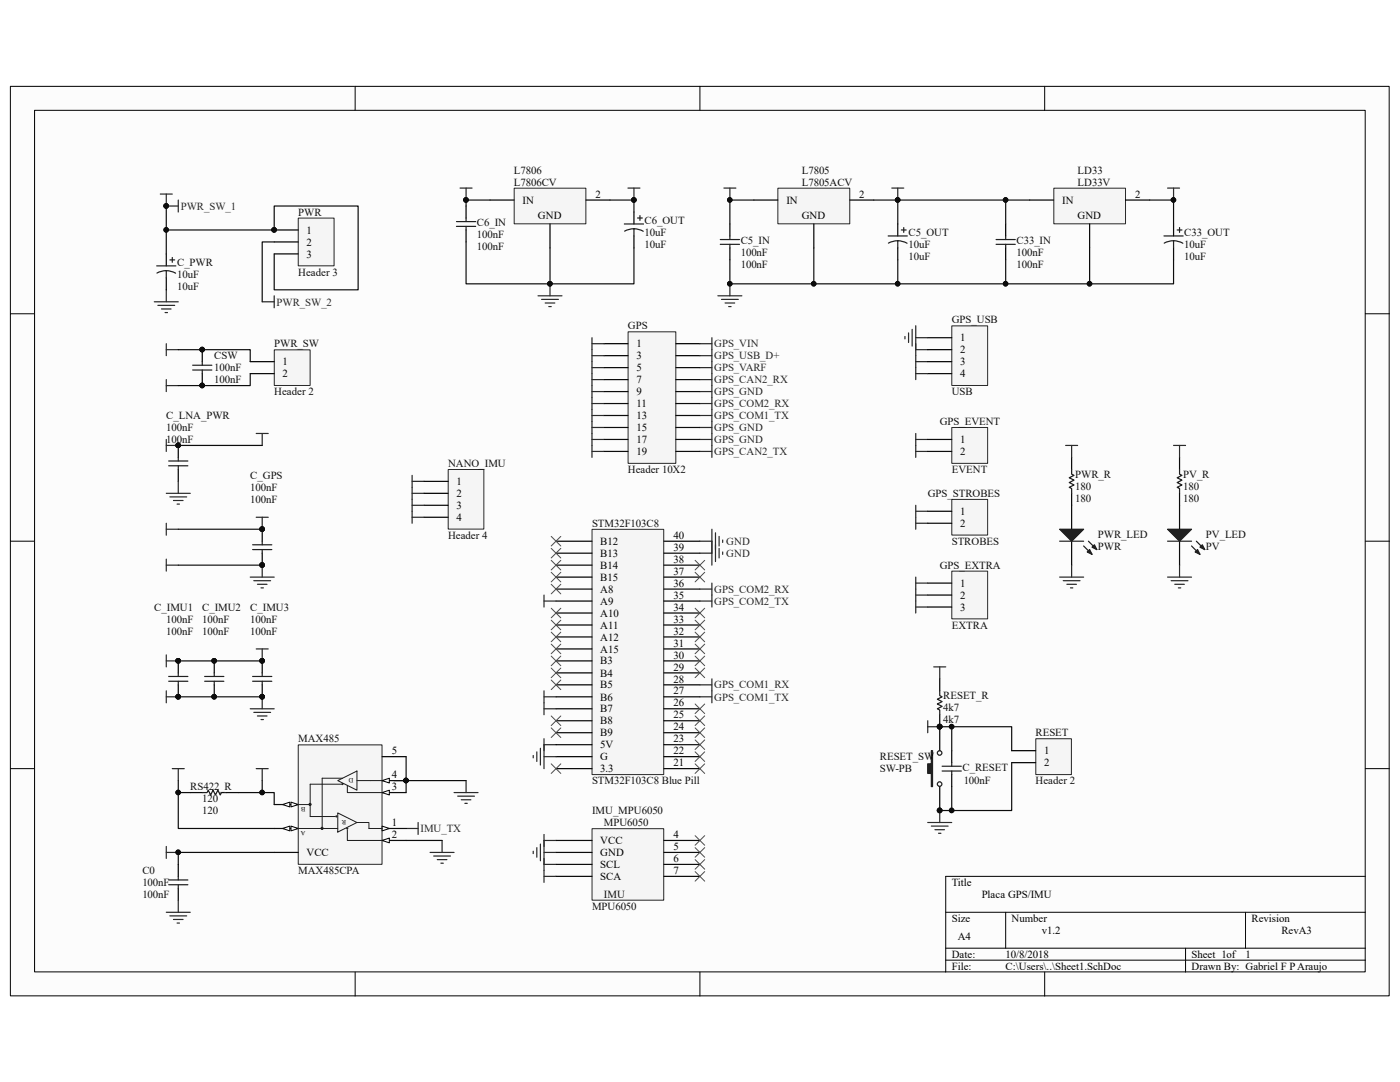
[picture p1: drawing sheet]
<svg xmlns="http://www.w3.org/2000/svg" width="279mm" height="216mm" viewBox="0 0 279 216" stroke-linecap="round" stroke-linejoin="round" font-family="sans-serif">
<path d="M2.1 17.3h275.1v181.4h-275.1z" fill="#fcfcfc"/>
<path d="M2.1 17.2h275.1v181.5h-275.1z" fill="none" stroke="#000" stroke-width=".2"/>
<path d="M6.9 22.1h265.6v171.8h-265.6z" fill="#fcfcfc"/>
<g fill="none" stroke="#000" stroke-width=".2">
<path d="M70.9 17.2v4.8M139.7 17.2v4.8M208.5 17.2v4.8M6.9 22h265.6v171.9h-265.6zM2.1 62.6h4.8M272.5 62.6h4.8M2.1 108h4.8M272.5 108h4.8M2.1 153.4h4.8M272.5 153.4h4.8M272.5 174.9h-83.8v19.1M70.9 194v4.8"/>
<path d="M139.7 194v4.8M188.7 182h83.8M188.7 189.2h83.8M188.7 191.6h83.8M200.7 182v7.2M208.5 194v4.8M236.6 189.2v4.8M248.6 182v7.2"/>
</g>
<path d="M32 38.7h2.4M33.2 38.7v2.4h2.4M35.6 39.9v2.4M33.2 57.8v2.4M54.7 59v2.4M30.8 60.2h4.8M31.5 60.9h3.4M32.2 61.7h1.9M32.9 62.4h.5M52.3 60.2h2.4" fill="none" stroke="#262626" stroke-width=".24"/>
<circle cx="33.2" cy="41.1" r=".45" fill="#0e0e0e" stroke="#0e0e0e" stroke-width=".2"/>
<path d="M155.3 37.6h14.3v7.1h-14.3z" fill="#f5f5f5"/>
<path d="M155.2 37.5h14.4v7.2h-14.4z" fill="none" stroke="#262626" stroke-width=".2"/>
<path d="M150.5 39.9h4.7M169.6 39.9h4.8M145.7 44.7v2.4M145.7 49.5v2.4M162.4 44.7v4.8M200.7 44.7v2.4M200.7 49.5v2.4" fill="none" stroke="#000" stroke-width=".24"/>
<path d="M143.7 48.8h3.9M143.7 47.8h3.9M145.7 47.1v.7M145.7 48.8v.7M198.8 48.8h3.8M198.8 47.8h3.8M200.7 47.1v.7M200.7 48.8v.7" fill="none" stroke="#1c1c1c" stroke-width=".24"/>
<path d="M144.5 37.5h2.4M145.7 37.5v2.4M178 37.5h2.4M179.2 37.5v2.4M233 37.5h2.4M234.2 37.5v2.4M143.3 59h4.8M144 59.7h3.3M145.7 56.6v2.4M144.7 60.5h1.9M145.4 61.2h.5" fill="none" stroke="#262626" stroke-width=".24"/>
<g fill="#0e0e0e" stroke="#0e0e0e" stroke-width=".2">
<circle cx="145.6" cy="56.6" r=".45"/>
<circle cx="179.1" cy="39.9" r=".45"/>
<circle cx="234.2" cy="39.9" r=".45"/>
<circle cx="145.6" cy="39.9" r=".45"/>
</g>
<path d="M210.4 37.6h14.2v7.1h-14.2z" fill="#f5f5f5"/>
<path d="M210.3 37.5h14.3v7.2h-14.3z" fill="none" stroke="#262626" stroke-width=".2"/>
<path d="M205.5 39.9h4.8M224.6 39.9h4.8M217.5 44.7v4.8" fill="none" stroke="#000" stroke-width=".24"/>
<path d="M102.7 37.6h14.2v7.1h-14.2z" fill="#f5f5f5"/>
<path d="M102.6 37.5h14.3v7.2h-14.3z" fill="none" stroke="#262626" stroke-width=".2"/>
<path d="M97.8 39.9h4.8M116.9 39.9h4.8M93 41.1v2.4M93 45.9v2.4M109.8 44.7v4.8M213.9 91.3v2.4M213.9 98.4v7.2M213.9 108v4.8" fill="none" stroke="#000" stroke-width=".24"/>
<path d="M91.8 37.5h2.4M93 37.5v2.4M125.3 37.5h2.4M126.5 37.5v2.4" fill="none" stroke="#262626" stroke-width=".24"/>
<g fill="#0e0e0e" stroke="#0e0e0e" stroke-width=".2">
<circle cx="126.5" cy="39.9" r=".45"/>
<circle cx="93" cy="39.9" r=".45"/>
</g>
<path d="M91.1 45.2h3.8M91.1 44.2h3.8M93 43.5v.7M93 45.2v.7M213.9 93.7v.9l.4 .3-.9 .4 .9 .5-.9 .5 .9 .5-.9 .4 .5 .3v.9" fill="none" stroke="#1c1c1c" stroke-width=".24"/>
<path d="M211.5 105.6h4.8l-2.4 2.4z" fill="#1c1c1c"/>
<path d="M211.5 105.6h4.8l-2.4 2.4zM216.3 108.9l1.6 1.7M217.2 108l1.7 1.7" fill="none" stroke="#1c1c1c" stroke-width=".24"/>
<path d="M217 110.1l.5-.4 .4 .9z" fill="#1c1c1c"/>
<path d="M217 110.1l.5-.4 .4 .9z" fill="none" stroke="#1c1c1c" stroke-width=".24"/>
<path d="M218.4 108.7l.5 1-1-.5z" fill="#1c1c1c"/>
<path d="M235.4 93.7v.9l.5 .3-1 .4 1 .5-1 .5 1 .5-1 .4 .5 .3v.9M211.5 108h4.8M218.4 108.7l.5 1-1-.5z" fill="none" stroke="#1c1c1c" stroke-width=".24"/>
<path d="M212.7 88.9h2.4M213.9 88.9v2.4M211.5 115.2h4.8M212.2 115.9h3.3M212.9 116.6h1.9M213.6 117.3h.5M213.9 112.8v2.4" fill="none" stroke="#262626" stroke-width=".24"/>
<path d="M235.4 91.3v2.4M235.4 98.4v7.2M235.4 108v4.8" fill="none" stroke="#000" stroke-width=".24"/>
<path d="M233 105.6h4.8l-2.4 2.4z" fill="#1c1c1c"/>
<path d="M233 105.6h4.8l-2.4 2.4zM237.8 108.9l1.7 1.7M238.8 108l1.6 1.7" fill="none" stroke="#1c1c1c" stroke-width=".24"/>
<path d="M238.5 110.1l.5-.4 .5 .9z" fill="#1c1c1c"/>
<path d="M238.5 110.1l.5-.4 .5 .9z" fill="none" stroke="#1c1c1c" stroke-width=".24"/>
<path d="M240 108.7l.4 1-.9-.5z" fill="#1c1c1c"/>
<path d="M233 108h4.8M240 108.7l.4 1-.9-.5zM187.5 137.8v1l.5 .2-.9 .5 .9 .5-.9 .5 .9 .5-.9 .4 .4 .3v.9" fill="none" stroke="#1c1c1c" stroke-width=".24"/>
<path d="M234.2 88.9h2.4M235.4 88.9v2.4M233 115.2h4.8M233.7 115.9h3.4M234.4 116.6h2M235.2 117.3h.4M235.4 112.8v2.4M185.2 143.8v2.4M185.2 145h2.3" fill="none" stroke="#262626" stroke-width=".24"/>
<g fill="#0e0e0e" stroke="#0e0e0e" stroke-width=".2">
<circle cx="187.5" cy="145" r=".45"/>
<circle cx="187.5" cy="161.7" r=".45"/>
</g>
<path d="M187.5 135.5v2.3M187.5 142.6v7.2M187.5 157v4.7" fill="none" stroke="#000" stroke-width=".24"/>
<path d="M185.9 149.8h.2v7.2h-.2v-2.7h-.7v-1.9h.7z" fill-rule="evenodd" fill="#1c1c1c"/>
<g fill="none" stroke="#1c1c1c" stroke-width=".24">
<path d="M185.9 149.8h.2v7.2h-.2v-2.7h-.7v-1.9h.7zM188 152.9h3.9M188 153.8h3.9M189.9 152.2v.7M189.9 153.8v.8"/>
<circle cx="187.5" cy="156.5" r=".45"/>
<circle cx="187.5" cy="150.2" r=".45"/>
</g>
<g fill="#0e0e0e" stroke="#0e0e0e" stroke-width=".2">
<circle cx="187.5" cy="161.7" r=".45"/>
<circle cx="187.5" cy="145" r=".45"/>
</g>
<g fill="none" stroke="#262626" stroke-width=".24">
<path d="M182.8 68.6v4.8M182.8 69.8h2.4M182.8 72.2h2.4M182.8 86.5v4.8M182.8 87.7h2.4M182.8 90.1h2.4M182.8 100.8v4.8M182.8 102h2.4M182.8 104.4h2.4M186.3 133.1h2.4M187.5 133.1v2.4M185.2 164.1h4.7"/>
<path d="M185.9 164.8h3.3M186.6 165.6h1.9M187.3 166.3h.5M187.5 161.7v2.4"/>
</g>
<path d="M189.9 149.8v2.4M189.9 154.6v2.4" fill="none" stroke="#000" stroke-width=".24"/>
<path d="M190 65.1h7.1v11.8h-7.1z" fill="#f5f5f5"/>
<path d="M189.9 65h7.2v11.9h-7.2z" fill="none" stroke="#262626" stroke-width=".2"/>
<path d="M185.2 67.4h4.7M185.2 69.8h4.7M185.2 72.2h4.7M185.2 74.6h4.7" fill="none" stroke="#000" stroke-width=".24"/>
<path d="M190 85.3h7.1v7.2h-7.1z" fill="#f5f5f5"/>
<path d="M189.9 85.3h7.2v7.2h-7.2z" fill="none" stroke="#262626" stroke-width=".2"/>
<path d="M185.2 87.7h4.7M185.2 90.1h4.7" fill="none" stroke="#000" stroke-width=".24"/>
<path d="M190 99.7h7.1v7.1h-7.1z" fill="#f5f5f5"/>
<path d="M189.9 99.7h7.2v7.1h-7.2z" fill="none" stroke="#262626" stroke-width=".2"/>
<path d="M185.2 102h4.7M185.2 104.4h4.7" fill="none" stroke="#000" stroke-width=".24"/>
<path d="M180.6 67.1v.5M181.3 66.4v1.9M182 65.7v3.4M182.8 65v4.8M182.8 73.4v2.3M182.8 74.6h2.4M182.8 67.4h2.4" fill="none" stroke="#262626" stroke-width=".24"/>
<path d="M190 114h7.1v9.5h-7.1z" fill="#f5f5f5"/>
<path d="M189.9 114h7.2v9.5h-7.2z" fill="none" stroke="#262626" stroke-width=".2"/>
<g fill="none" stroke="#000" stroke-width=".24">
<path d="M40.4 69.8v2.4M40.4 74.6v2.3M35.6 88.9v2.4M35.6 93.7v2.3M52.3 105.6v2.4M52.3 110.4v2.4M185.2 116.4h4.7M185.2 118.7h4.7M35.6 131.9v2.4M35.6 136.7v2.3M42.8 131.9v2.4M42.8 136.7v2.3"/>
<path d="M52.3 131.9v2.4M52.3 136.7v2.3M185.2 121.1h4.7"/>
</g>
<g fill="none" stroke="#262626" stroke-width=".24">
<path d="M33.2 68.6v2.4M33.2 75.7v2.4M33.2 69.8h2.4M33.2 76.9h2.4M33.2 87.7v2.4M33.2 88.9h2.4M33.2 98.4h4.8M33.9 99.2h3.4M34.6 99.9h1.9M35.6 96v2.4M51.1 86.5h2.4M52.3 86.5v2.4"/>
<path d="M33.2 104.4v2.4M33.2 111.6v2.4M33.2 112.8h2.4M33.2 105.6h2.4M35.3 100.6h.5M49.9 115.2h4.8M50.7 115.9h3.3M51.1 103.2h2.4M51.4 116.6h1.9M52.1 117.3h.5M52.3 103.2v2.4M52.3 112.8v2.4"/>
<path d="M182.8 115.2v7.1M182.8 116.4h2.4M182.8 118.7h2.4M33.2 130.7v2.4M33.2 137.8v2.4M33.2 131.9h2.4M33.2 139h2.4M51.1 129.5h2.4M52.3 129.5v2.4M52.3 139v2.4M182.8 121.1h2.4M49.9 141.4h4.8"/>
<path d="M50.7 142.1h3.3M51.4 142.9h1.9M52.1 143.6h.5"/>
</g>
<g fill="#0e0e0e" stroke="#0e0e0e" stroke-width=".2">
<circle cx="52.3" cy="112.7" r=".45"/>
<circle cx="52.3" cy="105.6" r=".45"/>
<circle cx="35.6" cy="88.9" r=".45"/>
<circle cx="40.3" cy="69.8" r=".45"/>
<circle cx="40.3" cy="76.9" r=".45"/>
<circle cx="35.6" cy="131.9" r=".45"/>
<circle cx="52.3" cy="131.9" r=".45"/>
<circle cx="35.6" cy="139" r=".45"/>
<circle cx="52.3" cy="139" r=".45"/>
<circle cx="42.7" cy="139" r=".45"/>
<circle cx="42.7" cy="131.9" r=".45"/>
</g>
<g fill="none" stroke="#1c1c1c" stroke-width=".24">
<path d="M38.4 73.8h3.9M38.4 72.9h3.9M40.4 72.2v.7M40.4 73.8v.8M33.7 92h3.8M33.7 92.9h3.8M35.6 91.3v.7M35.6 92.9v.8M50.4 108.7h3.8M50.4 109.7h3.8M52.3 108v.7M52.3 109.7v.7"/>
<path d="M33.7 135h3.8M33.7 135.9h3.8M35.6 134.3v.7M35.6 135.9v.8M40.8 135h3.9M40.8 135.9h3.9M42.8 134.3v.7M42.8 135.9v.8M50.4 135h3.8M50.4 135.9h3.8M52.3 134.3v.7M52.3 135.9v.8"/>
</g>
<path d="M125.4 66.3h9.5v26.2h-9.5z" fill="#f5f5f5"/>
<path d="M125.3 66.2h9.6v26.3h-9.6z" fill="none" stroke="#262626" stroke-width=".2"/>
<g fill="none" stroke="#000" stroke-width=".24">
<path d="M120.5 68.6h4.8M120.5 71h4.8M120.5 73.4h4.8M120.5 75.7h4.8M120.5 78.1h4.8M134.9 68.6h4.8M134.9 71h4.8M134.9 73.4h4.8M134.9 75.7h4.8M134.9 78.1h4.8M120.5 80.5h4.8M120.5 82.9h4.8"/>
<path d="M120.5 85.3h4.8M120.5 87.7h4.8M120.5 90.1h4.8M134.9 80.5h4.8M134.9 82.9h4.8M134.9 85.3h4.8M134.9 87.7h4.8M134.9 90.1h4.8"/>
</g>
<g fill="none" stroke="#262626" stroke-width=".24">
<path d="M118.1 67.4v23.9M118.1 78.1h2.4M118.1 75.7h2.4M118.1 73.4h2.4M118.1 71h2.4M118.1 68.6h2.4M139.7 78.1h2.4M139.7 75.7h2.4M139.7 73.4h2.4M139.7 71h2.4M139.7 68.6h2.4M142.1 67.4v23.9"/>
<path d="M82.2 94.9v4.7M82.2 96h2.4M82.2 98.4h2.4M118.1 90.1h2.4M118.1 87.7h2.4M118.1 80.5h2.4M118.1 82.9h2.4M118.1 85.3h2.4M139.7 90.1h2.4M139.7 87.7h2.4M139.7 80.5h2.4M139.7 82.9h2.4"/>
<path d="M139.7 85.3h2.4"/>
</g>
<path d="M89.5 93.7h7.1v11.9h-7.1z" fill="#f5f5f5"/>
<path d="M89.5 93.7h7.1v11.9h-7.1z" fill="none" stroke="#262626" stroke-width=".2"/>
<path d="M84.6 96h4.8M84.6 98.4h4.8M84.6 100.8h4.8M84.6 103.2h4.8M38 158.1h2.4M45.2 158.1h2.3M35.6 172.5v2.4M35.6 177.3v2.3" fill="none" stroke="#000" stroke-width=".24"/>
<g fill="none" stroke="#262626" stroke-width=".24">
<path d="M82.2 99.6v4.8M82.2 100.8h2.4M82.2 103.2h2.4M34.4 153.4h2.4M35.6 153.4v2.4M51.1 153.4h2.4M52.3 153.4v2.4M90.6 158.1h4.8M91.3 158.9h3.4M92.1 159.6h1.9M93 155.8v2.3M33.2 170.1h2.4"/>
<path d="M33.2 168.9v2.4M35.6 179.6v2.4M81 165.3h2.4M83.4 164.1v2.4M85.8 170.1h4.8M86.6 170.8h3.3M87.3 171.5h1.9M88 172.2h.5M88.2 167.7v2.4M92.8 160.3h.5M33.2 182h4.8M33.9 182.8h3.4"/>
<path d="M34.6 183.5h1.9M35.3 184.2h.5"/>
</g>
<path d="M40.4 158.1h.9l.3-.4 .4 .9 .5-.9 .5 .9 .5-.9 .5 .9 .2-.5h1M33.7 175.6h3.8M33.7 176.5h3.8M35.6 174.9v.7M35.6 176.5v.8" fill="none" stroke="#1c1c1c" stroke-width=".24"/>
<circle cx="35.6" cy="170.1" r=".45" fill="#0e0e0e" stroke="#0e0e0e" stroke-width=".2"/>
<path d="M59.6 148.7h16.6v23.8h-16.6z" fill="#f5f5f5"/>
<path d="M59.5 148.6h16.7v23.9h-16.7z" fill="none" stroke="#262626" stroke-width=".2"/>
<path d="M76.3 167.7h4.7" fill="none" stroke="#000" stroke-width=".24"/>
<path d="M76.3 167.7l1.4-.5v1z" fill="#fcfcfc"/>
<path d="M76.3 167.7l1.4-.5v1z" fill="none" stroke="#000" stroke-width=".2"/>
<path d="M76.3 158.1h4.7" fill="none" stroke="#000" stroke-width=".24"/>
<path d="M76.3 158.1l1.4-.4v.9z" fill="#fcfcfc"/>
<path d="M76.3 158.1l1.4-.4v.9z" fill="none" stroke="#000" stroke-width=".2"/>
<path d="M76.3 155.8h4.7" fill="none" stroke="#000" stroke-width=".24"/>
<path d="M76.3 155.8l1.4-.5v.9z" fill="#fcfcfc"/>
<path d="M76.3 155.8l1.4-.5v.9z" fill="none" stroke="#000" stroke-width=".2"/>
<circle cx="81" cy="155.7" r=".45" fill="#0e0e0e" stroke="#0e0e0e" stroke-width=".2"/>
<path d="M54.7 170.1h4.8M76.3 165.3h4.7" fill="none" stroke="#000" stroke-width=".24"/>
<path d="M76.3 164.8l1.4 .5-1.4 .5z" fill="#fcfcfc"/>
<path d="M76.3 164.8l1.4 .5-1.4 .5z" fill="none" stroke="#000" stroke-width=".2"/>
<path d="M54.7 165.3h4.8" fill="none" stroke="#000" stroke-width=".24"/>
<path d="M58.1 164.8l1.4 .5-1.4 .5z" fill="#fcfcfc"/>
<path d="M58.1 164.8l1.4 .5-1.4 .5z" fill="none" stroke="#000" stroke-width=".2"/>
<path d="M56.4 165.3l1.4-.5v1z" fill="#fcfcfc"/>
<path d="M56.4 165.3l1.4-.5v1z" fill="none" stroke="#000" stroke-width=".2"/>
<path d="M54.7 160.5h4.8" fill="none" stroke="#000" stroke-width=".24"/>
<path d="M58.1 160.1l1.4 .4-1.4 .5z" fill="#fcfcfc"/>
<path d="M58.1 160.1l1.4 .4-1.4 .5z" fill="none" stroke="#000" stroke-width=".2"/>
<path d="M56.4 160.5l1.4-.4v.9z" fill="#fcfcfc"/>
<path d="M56.4 160.5l1.4-.4v.9z" fill="none" stroke="#000" stroke-width=".2"/>
<path d="M76.3 151h4.7" fill="none" stroke="#000" stroke-width=".24"/>
<path d="M67.4 155.8l3.8-2v3.9zM67.4 162.2l3.8 1.9-3.8 1.9z" fill="none" stroke="#1c1c1c" stroke-width=".2"/>
<g fill="#fcfcfc" stroke="#1c1c1c" stroke-width=".2">
<circle cx="68.3" cy="156.5" r=".12"/>
<circle cx="67.1" cy="162.9" r=".12"/>
</g>
<path d="M68.1 156.5h-6.2v6.4h5M68.4 155.3h-4.1v10M71.2 155.8h5.1M59.5 165.3h7.9M69.3 165.6v2.1h7M73.6 165.3h2.7" fill="none" stroke="#1c1c1c" stroke-width=".2"/>
<circle cx="64.3" cy="165.3" r=".22" fill="#1c1c1c" stroke="#1c1c1c" stroke-width=".2"/>
<circle cx="69.3" cy="165.3" r=".12" fill="#fcfcfc" stroke="#1c1c1c" stroke-width=".2"/>
<path d="M69.3 156.7v1.4h7M59.5 160.5h2.4M71.2 164.1h2.4v1.2" fill="none" stroke="#1c1c1c" stroke-width=".2"/>
<circle cx="61.9" cy="160.5" r=".22" fill="#1c1c1c" stroke="#1c1c1c" stroke-width=".2"/>
<circle cx="81" cy="155.7" r=".45" fill="#0e0e0e" stroke="#0e0e0e" stroke-width=".2"/>
<path d="M108.6 147.4v2.4M108.6 148.6h2.4" fill="none" stroke="#262626" stroke-width=".24"/>
<path d="M118.2 165.4h14.3v14.2h-14.3z" fill="#f5f5f5"/>
<path d="M118.2 165.4h14.3v14.2h-14.3z" fill="none" stroke="#262626" stroke-width=".2"/>
<g fill="none" stroke="#000" stroke-width=".24">
<path d="M33.2 50.7v2.4M33.2 55.4v2.4M126.5 42.3v2.4M126.5 47.1v2.4M179.2 44.7v2.4M179.2 49.5v2.4M234.2 44.7v2.4M234.2 49.5v2.4M111 167.7h7.1M111 170.1h7.1M111 172.5h7.1M111 174.9h7.1"/>
<path d="M132.5 167.7h7.2M132.5 170.1h7.2M132.5 172.5h7.2M132.5 174.9h7.2"/>
</g>
<path d="M106.4 169.9v.4M107.1 169.1v1.9M107.9 168.4v3.4M108.6 166.5v9.6M108.6 167.7h2.4M108.6 170.1h2.4M108.6 174.9h2.4M108.6 172.5h2.4" fill="none" stroke="#262626" stroke-width=".24"/>
<path d="M138.7 166.7l1.9 2M138.7 169.1l1.9 1.9M138.7 171.5l1.9 1.9M138.7 173.9l1.9 1.9M140.6 166.7l-1.9 2M140.6 169.1l-1.9 1.9M140.6 171.5l-1.9 1.9M140.6 173.9l-1.9 1.9" fill="none" stroke="#4c4c4c" stroke-width=".2"/>
<g fill="none" stroke="#1c1c1c" stroke-width=".24">
<path d="M31.3 53.1h3.8M33.2 54v1.4M33.2 54l1.1 .2 .7 .3M33.2 54l-.8 .1-1.1 .4M33.9 51.9h1M34.4 51.4v.9M124.6 44.7h3.8M126.5 45.7l1.2 .1 .7 .3M126.5 45.7h-.8l-1 .4M126.5 45.6v1.5M127.2 43.5h1M127.7 43v1"/>
<path d="M177.3 47.1h3.8M179.2 48l1.1 .2 .7 .3M179.2 48l-.8 .1-1.1 .4M179.2 48v1.5M179.9 45.9h.9M180.4 45.4v1M232.3 47.1h3.8M234.2 48l1.2 .2 .7 .3M234.2 48l-.8 .1-1.1 .4M234.2 48v1.5M234.9 45.9h1M235.4 45.4v1"/>
</g>
<path d="M59.6 43.6h7.1v9.4h-7.1z" fill="#f5f5f5"/>
<path d="M59.5 43.5h7.2v9.5h-7.2z" fill="none" stroke="#262626" stroke-width=".2"/>
<path d="M54.7 45.9h4.8M54.7 48.3h4.8M54.7 50.7h4.8" fill="none" stroke="#000" stroke-width=".24"/>
<circle cx="54.7" cy="45.9" r=".45" fill="#0e0e0e" stroke="#0e0e0e" stroke-width=".2"/>
<path d="M54.8 69.8h7.1v7.1h-7.1z" fill="#f5f5f5"/>
<path d="M54.7 69.8h7.2v7.1h-7.2z" fill="none" stroke="#262626" stroke-width=".2"/>
<path d="M49.9 72.2h4.8M49.9 74.6h4.8" fill="none" stroke="#000" stroke-width=".24"/>
<path d="M206.8 147.4h7v7.2h-7z" fill="#f5f5f5"/>
<path d="M206.7 147.4h7.1v7.2h-7.1z" fill="none" stroke="#262626" stroke-width=".2"/>
<path d="M201.9 149.8h4.8M201.9 152.2h4.8" fill="none" stroke="#000" stroke-width=".24"/>
<path d="M118.2 105.7h14.3v48.9h-14.3z" fill="#f5f5f5"/>
<path d="M118.2 105.6h14.3v49h-14.3z" fill="none" stroke="#262626" stroke-width=".2"/>
<g fill="none" stroke="#000" stroke-width=".24">
<path d="M111 119.9h7.1M111 117.5h7.1M111 115.2h7.1M111 112.8h7.1M111 110.4h7.1M111 108h7.1M132.5 119.9h7.2M132.5 117.5h7.2M132.5 115.2h7.2M132.5 112.8h7.2M132.5 110.4h7.2M132.5 108h7.2"/>
<path d="M111 139h7.1M111 136.7h7.1M111 134.3h7.1M111 131.9h7.1M111 129.5h7.1M111 127.1h7.1M111 124.7h7.1M111 122.3h7.1M132.5 139h7.2M132.5 136.7h7.2M132.5 134.3h7.2M132.5 131.9h7.2"/>
<path d="M132.5 129.5h7.2M132.5 127.1h7.2M132.5 124.7h7.2M132.5 122.3h7.2M111 153.4h7.1M111 151h7.1M111 148.6h7.1M111 146.2h7.1M111 143.8h7.1M111 141.4h7.1M132.5 153.4h7.2M132.5 151h7.2"/>
<path d="M132.5 148.6h7.2M132.5 146.2h7.2M132.5 143.8h7.2M132.5 141.4h7.2"/>
</g>
<g fill="none" stroke="#262626" stroke-width=".24">
<path d="M107.4 59h4.8M108.1 59.7h3.3M109.8 56.6v2.4M108.8 60.5h1.9M109.5 61.2h.5M108.6 118.7v2.4M108.6 119.9h2.4M139.7 108h2.4M139.7 110.4h2.4M139.7 119.9h2.4M139.7 117.5h2.4M142.1 105.6v7.2"/>
<path d="M142.1 116.4v4.7M142.8 106.3v5.8M143.5 107v1.9M143.5 109.4v1.9M144.2 107.8v.4M144.2 110.1v.5M108.6 137.8v4.8M108.6 139h2.4M139.7 139h2.4M139.7 136.7h2.4M142.1 135.5v4.7M106.4 150.7v.5"/>
<path d="M107.1 150v1.9M107.9 149.3v3.4M108.6 148.6v4.8M108.6 151h2.4M108.6 141.4h2.4"/>
</g>
<g fill="none" stroke="#4c4c4c" stroke-width=".2">
<path d="M110 107l1.9 1.9M110 109.4l1.9 1.9M110 111.8l1.9 1.9M110 114.2l1.9 1.9M110 116.6l1.9 1.9M111.9 107l-1.9 1.9M111.9 109.4l-1.9 1.9M111.9 111.8l-1.9 1.9M111.9 114.2l-1.9 1.9M111.9 116.6l-1.9 1.9M138.7 111.8l1.9 1.9M138.7 114.2l1.9 1.9"/>
<path d="M140.6 111.8l-1.9 1.9M140.6 114.2l-1.9 1.9M110 123.8l1.9 1.9M110 126.1l1.9 2M110 128.5l1.9 1.9M110 130.9l1.9 1.9M110 133.3l1.9 1.9M110 135.7l1.9 1.9M110 121.4l1.9 1.9M111.9 123.8l-1.9 1.9M111.9 126.1l-1.9 2M111.9 128.5l-1.9 1.9"/>
<path d="M111.9 130.9l-1.9 1.9M111.9 133.3l-1.9 1.9M111.9 135.7l-1.9 1.9M111.9 121.4l-1.9 1.9M138.7 133.3l1.9 1.9M138.7 130.9l1.9 1.9M138.7 128.5l1.9 1.9M138.7 126.1l1.9 2M138.7 123.8l1.9 1.9M138.7 121.4l1.9 1.9M140.6 133.3l-1.9 1.9M140.6 130.9l-1.9 1.9"/>
<path d="M140.6 128.5l-1.9 1.9M140.6 126.1l-1.9 2M140.6 123.8l-1.9 1.9M140.6 121.4l-1.9 1.9M110 152.4l1.9 1.9M110 142.9l1.9 1.9M110 145.3l1.9 1.9M111.9 152.4l-1.9 1.9M111.9 142.9l-1.9 1.9M111.9 145.3l-1.9 1.9M138.7 140.5l1.9 1.9M138.7 142.9l1.9 1.9"/>
<path d="M138.7 145.3l1.9 1.9M138.7 152.4l1.9 1.9M138.7 150l1.9 1.9M138.7 147.6l1.9 2M140.6 152.4l-1.9 1.9M140.6 150l-1.9 1.9M140.6 147.6l-1.9 2M140.6 145.3l-1.9 1.9M140.6 142.9l-1.9 1.9M140.6 140.5l-1.9 1.9"/>
</g>
<g fill="#0e0e0e" stroke="#0e0e0e" stroke-width=".2">
<circle cx="109.7" cy="56.6" r=".45"/>
<circle cx="54.7" cy="45.9" r=".45"/>
<circle cx="33.2" cy="45.9" r=".45"/>
<circle cx="33.2" cy="41.1" r=".45"/>
<circle cx="200.7" cy="39.9" r=".45"/>
<circle cx="179.1" cy="39.9" r=".45"/>
<circle cx="234.2" cy="39.9" r=".45"/>
<circle cx="200.7" cy="56.6" r=".45"/>
<circle cx="179.1" cy="56.6" r=".45"/>
<circle cx="162.4" cy="56.6" r=".45"/>
<circle cx="145.6" cy="39.9" r=".45"/>
<circle cx="217.4" cy="56.6" r=".45"/>
<circle cx="145.6" cy="56.6" r=".45"/>
<circle cx="126.5" cy="39.9" r=".45"/>
<circle cx="93" cy="39.9" r=".45"/>
<circle cx="187.5" cy="145" r=".45"/>
<circle cx="189.9" cy="145" r=".45"/>
<circle cx="189.9" cy="161.7" r=".45"/>
<circle cx="187.5" cy="161.7" r=".45"/>
<circle cx="52.3" cy="105.6" r=".45"/>
<circle cx="52.3" cy="112.7" r=".45"/>
<circle cx="35.6" cy="88.9" r=".45"/>
<circle cx="40.3" cy="69.8" r=".45"/>
<circle cx="40.3" cy="76.9" r=".45"/>
<circle cx="35.6" cy="131.9" r=".45"/>
<circle cx="42.7" cy="131.9" r=".45"/>
<circle cx="52.3" cy="131.9" r=".45"/>
<circle cx="35.6" cy="139" r=".45"/>
<circle cx="42.7" cy="139" r=".45"/>
<circle cx="52.3" cy="139" r=".45"/>
<circle cx="81" cy="155.7" r=".45"/>
<circle cx="35.6" cy="170.1" r=".45"/>
<circle cx="52.3" cy="158.1" r=".45"/>
<circle cx="35.6" cy="158.1" r=".45"/>
</g>
<g fill="none" stroke="#0e0e0e" stroke-width=".24">
<path d="M97.8 39.9h-4.8v1.2M121.7 39.9h4.8v2.4M150.5 39.9h-4.8v4.8M174.4 39.9h31.1M179.2 39.9v4.8M200.7 39.9v4.8M229.4 39.9h4.8v4.8M33.2 45.9h21.5v-4.8h16.8v16.7h-16.8v-7.1M33.2 41.1v9.6M54.7 48.3h-2.4v11.9M93 48.3v8.3h16.8M109.8 49.5v7.1h16.7v-7.1"/>
<path d="M162.4 49.5v7.1M179.2 51.9v4.7M200.7 51.9v4.7M217.5 49.5v7.1h-71.8v-4.7M234.2 51.9v4.7h-16.7M35.6 69.8h14.3v2.4M49.9 74.6v2.3h-14.3M35.6 88.9h16.7M35.6 105.6h16.7M35.6 112.8h16.7M35.6 131.9h16.7M35.6 139h16.7"/>
<path d="M35.6 155.8v9.5h19.1M35.6 158.1h2.4M52.3 155.8v2.3h-4.8M52.3 158.1h2.4v2.4M78.7 155.8h14.3M81 151v7.1M187.5 145h14.4v4.8M189.9 145v4.8M189.9 157v4.7M201.9 152.2v9.5h-14.4M54.7 170.1h-19.1v2.4M81 167.7h7.2"/>
</g>
<g font-size="2.2" fill="#0e0e0e">
<text x="102.6" y="34.7">L7806</text>
<text x="160" y="34.7">L7805</text>
<text x="215.1" y="34.7">LD33</text>
<text x="102.6" y="37">L7806CV</text>
<text x="160" y="37">L7805ACV</text>
<text x="215.1" y="37">LD33V</text>
<text x="59.5" y="43.1">PWR</text>
<text x="95.2" y="45.2">C6_IN</text>
<text x="95.2" y="47.6">100nF</text>
<text x="128.7" y="44.7">C6_OUT</text>
<text x="128.7" y="47.1">10uF</text>
<text x="181.3" y="47.1">C5_OUT</text>
<text x="236.3" y="47.1">C33_OUT</text>
<text x="35.3" y="53.1">C_PWR</text>
<text x="95.2" y="50">100nF</text>
<text x="128.7" y="49.5">10uF</text>
<text x="147.8" y="53.6">100nF</text>
<text x="147.8" y="48.8">C5_IN</text>
<text x="147.8" y="51.1">100nF</text>
<text x="181.3" y="51.9">10uF</text>
<text x="181.3" y="49.5">10uF</text>
<text x="202.9" y="53.6">100nF</text>
<text x="202.9" y="48.8">C33_IN</text>
<text x="202.9" y="51.1">100nF</text>
<text x="236.3" y="51.9">10uF</text>
<text x="236.3" y="49.5">10uF</text>
<text x="35.3" y="57.8">10uF</text>
<text x="35.3" y="55.5">10uF</text>
<text x="59.5" y="55">Header 3</text>
<text x="125.3" y="65.7">GPS</text>
<text x="189.9" y="64.5">GPS_USB</text>
<text x="42.8" y="71.7">CSW</text>
<text x="54.7" y="69.3">PWR_SW</text>
<text x="42.8" y="76.5">100nF</text>
<text x="42.8" y="74.1">100nF</text>
<text x="33.2" y="83.7">C_LNA_PWR</text>
<text x="54.7" y="78.9">Header 2</text>
<text x="189.9" y="78.9">USB</text>
<text x="33.2" y="88.4">100nF</text>
<text x="33.2" y="86">100nF</text>
<text x="187.5" y="84.8">GPS_EVENT</text>
<text x="50" y="95.6">C_GPS</text>
<text x="89.4" y="93.2">NANO_IMU</text>
<text x="125.3" y="94.4">Header 10X2</text>
<text x="189.9" y="94.4">EVENT</text>
<text x="214.6" y="95.3">PWR_R</text>
<text x="236.1" y="95.3">PV_R</text>
<text x="50" y="100.4">100nF</text>
<text x="50" y="98">100nF</text>
<text x="185.2" y="99.1">GPS_STROBES</text>
<text x="214.6" y="100.1">180</text>
<text x="214.6" y="97.7">180</text>
<text x="236.1" y="100.1">180</text>
<text x="236.1" y="97.7">180</text>
<text x="89.4" y="107.5">Header 4</text>
<text x="118.2" y="105.2">STM32F103C8</text>
<text x="219.1" y="107.3">PWR_LED</text>
<text x="240.7" y="107.3">PV_LED</text>
<text x="187.5" y="113.5">GPS_EXTRA</text>
<text x="189.9" y="108.7">STROBES</text>
<text x="219.1" y="109.7">PWR</text>
<text x="240.7" y="109.7">PV</text>
<text x="30.8" y="121.8">C_IMU1</text>
<text x="33.2" y="124.2">100nF</text>
<text x="40.3" y="121.8">C_IMU2</text>
<text x="40.3" y="124.2">100nF</text>
<text x="50" y="121.8">C_IMU3</text>
<text x="50" y="124.2">100nF</text>
<text x="189.9" y="125.4">EXTRA</text>
<text x="33.2" y="126.6">100nF</text>
<text x="40.3" y="126.6">100nF</text>
<text x="50" y="126.6">100nF</text>
<text x="188.3" y="139.5">RESET_R</text>
<text x="188.3" y="141.9">4k7</text>
<text x="59.5" y="148.1">MAX485</text>
<text x="188.3" y="144.3">4k7</text>
<text x="206.7" y="146.9">RESET</text>
<text x="175.6" y="151.7">RESET_SW</text>
<text x="175.6" y="154.1">SW-PB</text>
<text x="192.1" y="153.9">C_RESET</text>
<text x="38" y="157.7">RS422_R</text>
<text x="40.3" y="160.1">120</text>
<text x="118.2" y="156.5">STM32F103C8 Blue Pill</text>
<text x="192.3" y="156.5">100nF</text>
<text x="206.7" y="156.5">Header 2</text>
<text x="40.3" y="162.5">120</text>
<text x="118.2" y="162.5">IMU_MPU6050</text>
<text x="120.5" y="164.8">MPU6050</text>
<text x="28.4" y="179.2">100nF</text>
<text x="28.4" y="174.4">C0</text>
<text x="28.4" y="176.8">100nF</text>
<text x="59.5" y="174.4">MAX485CPA</text>
<text x="120.5" y="179.2">IMU</text>
<text x="118.2" y="181.6">MPU6050</text>
</g>
<g font-size="2.2" fill="#262626">
<text x="36.1" y="41.8">PWR_SW_1</text>
<text x="55.2" y="61">PWR_SW_2</text>
<text x="142.5" y="69.3">GPS_VIN</text>
<text x="142.5" y="71.7">GPS_USB_D+</text>
<text x="142.5" y="74.1">GPS_VARF</text>
<text x="142.5" y="76.5">GPS_CAN2_RX</text>
<text x="142.5" y="81.2">GPS_COM2_RX</text>
<text x="142.5" y="83.7">GPS_COM1_TX</text>
<text x="142.5" y="78.9">GPS_GND</text>
<text x="142.5" y="86">GPS_GND</text>
<text x="142.5" y="88.4">GPS_GND</text>
<text x="142.5" y="90.8">GPS_CAN2_TX</text>
<text x="144.9" y="108.7">GND</text>
<text x="144.9" y="111.1">GND</text>
<text x="142.5" y="118.3">GPS_COM2_RX</text>
<text x="142.5" y="120.6">GPS_COM2_TX</text>
<text x="142.5" y="137.4">GPS_COM1_RX</text>
<text x="142.5" y="139.8">GPS_COM1_TX</text>
<text x="83.9" y="166">IMU_TX</text>
</g>
<g font-size="2.2">
<text x="104.3" y="40.6">IN</text>
<text x="118.9" y="39.5">2</text>
<text x="156.9" y="40.6">IN</text>
<text x="171.5" y="39.5">2</text>
<text x="212" y="40.6">IN</text>
<text x="226.6" y="39.5">2</text>
<text x="61.2" y="46.6">1</text>
<text x="107.4" y="43.7">GND</text>
<text x="160" y="43.7">GND</text>
<text x="215.1" y="43.7">GND</text>
<text x="61.2" y="49">2</text>
<text x="61.2" y="51.4">3</text>
<text x="127" y="69.3">1</text>
<text x="127" y="71.7">3</text>
<text x="191.6" y="68.1">1</text>
<text x="191.6" y="70.5">2</text>
<text x="56.4" y="72.9">1</text>
<text x="56.4" y="75.3">2</text>
<text x="127" y="74.1">5</text>
<text x="127" y="76.5">7</text>
<text x="191.6" y="72.9">3</text>
<text x="191.6" y="75.3">4</text>
<text x="127" y="78.9">9</text>
<text x="127" y="81.2">11</text>
<text x="127" y="83.7">13</text>
<text x="127" y="86">15</text>
<text x="127" y="88.4">17</text>
<text x="191.6" y="88.4">1</text>
<text x="127" y="90.8">19</text>
<text x="191.6" y="90.8">2</text>
<text x="91.1" y="96.8">1</text>
<text x="91.1" y="99.1">2</text>
<text x="91.1" y="101.6">3</text>
<text x="91.1" y="103.9">4</text>
<text x="134.4" y="107.5">40</text>
<text x="191.6" y="102.7">1</text>
<text x="191.6" y="105.2">2</text>
<text x="119.8" y="113.5">B14</text>
<text x="119.8" y="111.1">B13</text>
<text x="119.8" y="108.7">B12</text>
<text x="134.4" y="112.3">38</text>
<text x="134.4" y="109.9">39</text>
<text x="119.8" y="118.3">A8</text>
<text x="119.8" y="115.9">B15</text>
<text x="134.4" y="119.5">35</text>
<text x="134.4" y="117.1">36</text>
<text x="134.4" y="114.7">37</text>
<text x="191.6" y="117.1">1</text>
<text x="191.6" y="119.5">2</text>
<text x="119.8" y="125.4">A11</text>
<text x="119.8" y="123.1">A10</text>
<text x="119.8" y="120.6">A9</text>
<text x="134.4" y="124.2">33</text>
<text x="134.4" y="121.8">34</text>
<text x="191.6" y="121.8">3</text>
<text x="119.8" y="130.2">A15</text>
<text x="119.8" y="127.8">A12</text>
<text x="134.4" y="131.4">30</text>
<text x="134.4" y="129">31</text>
<text x="134.4" y="126.6">32</text>
<text x="119.8" y="137.4">B5</text>
<text x="119.8" y="135">B4</text>
<text x="119.8" y="132.6">B3</text>
<text x="134.4" y="136.2">28</text>
<text x="134.4" y="133.8">29</text>
<text x="119.8" y="142.2">B7</text>
<text x="119.8" y="139.8">B6</text>
<text x="134.4" y="143.3">25</text>
<text x="134.4" y="141">26</text>
<text x="134.4" y="138.6">27</text>
<text x="119.8" y="149.3">5V</text>
<text x="119.8" y="146.9">B9</text>
<text x="119.8" y="144.5">B8</text>
<text x="134.4" y="148.1">23</text>
<text x="134.4" y="145.8">24</text>
<text x="78.2" y="155.3">4</text>
<text x="78.2" y="150.5">5</text>
<text x="119.8" y="154.1">3.3</text>
<text x="119.8" y="151.7">G</text>
<text x="134.4" y="152.9">21</text>
<text x="134.4" y="150.5">22</text>
<text x="208.4" y="150.5">1</text>
<text x="208.4" y="152.9">2</text>
<text x="78.2" y="157.7">3</text>
<text x="78.2" y="167.2">2</text>
<text x="78.2" y="164.8">1</text>
<text x="134.4" y="167.2">4</text>
<text x="61.2" y="170.8">VCC</text>
<text x="119.8" y="168.4">VCC</text>
<text x="119.8" y="170.8">GND</text>
<text x="119.8" y="173.2">SCL</text>
<text x="134.4" y="169.6">5</text>
<text x="134.4" y="172">6</text>
<text x="119.8" y="175.6">SCA</text>
<text x="134.4" y="174.4">7</text>
<text x="189.9" y="176.8">Title</text>
<text x="195.9" y="179.2">Placa GPS/IMU</text>
<text x="189.9" y="183.9">Size</text>
<text x="201.9" y="183.9">Number</text>
<text x="249.8" y="183.9">Revision</text>
<text x="189.9" y="191.1">Date:</text>
<text x="191.1" y="187.5">A4</text>
<text x="200.7" y="191.1">10/8/2018</text>
<text x="207.9" y="186.4">v1.2</text>
<text x="237.8" y="191.1">Sheet 1of</text>
<text x="248.6" y="191.1">1</text>
<text x="255.7" y="186.4">RevA3</text>
<text x="189.9" y="193.5">File:</text>
<text x="200.7" y="193.5">C:\Users\..\Sheet1.SchDoc</text>
<text x="237.8" y="193.5">Drawn By: Gabriel F P Araujo</text>
</g>
<g font-size="1.3" fill="#0e0e0e">
<text x="70.5" y="155.3" transform="rotate(-180 70.5 155.3)">D</text>
<text x="61" y="161" transform="rotate(-180 61 161)">B</text>
<text x="61" y="165.8" transform="rotate(-180 61 165.8)">A</text>
<text x="69.1" y="163.7" transform="rotate(-180 69.1 163.7)">R</text>
</g>
</svg>
